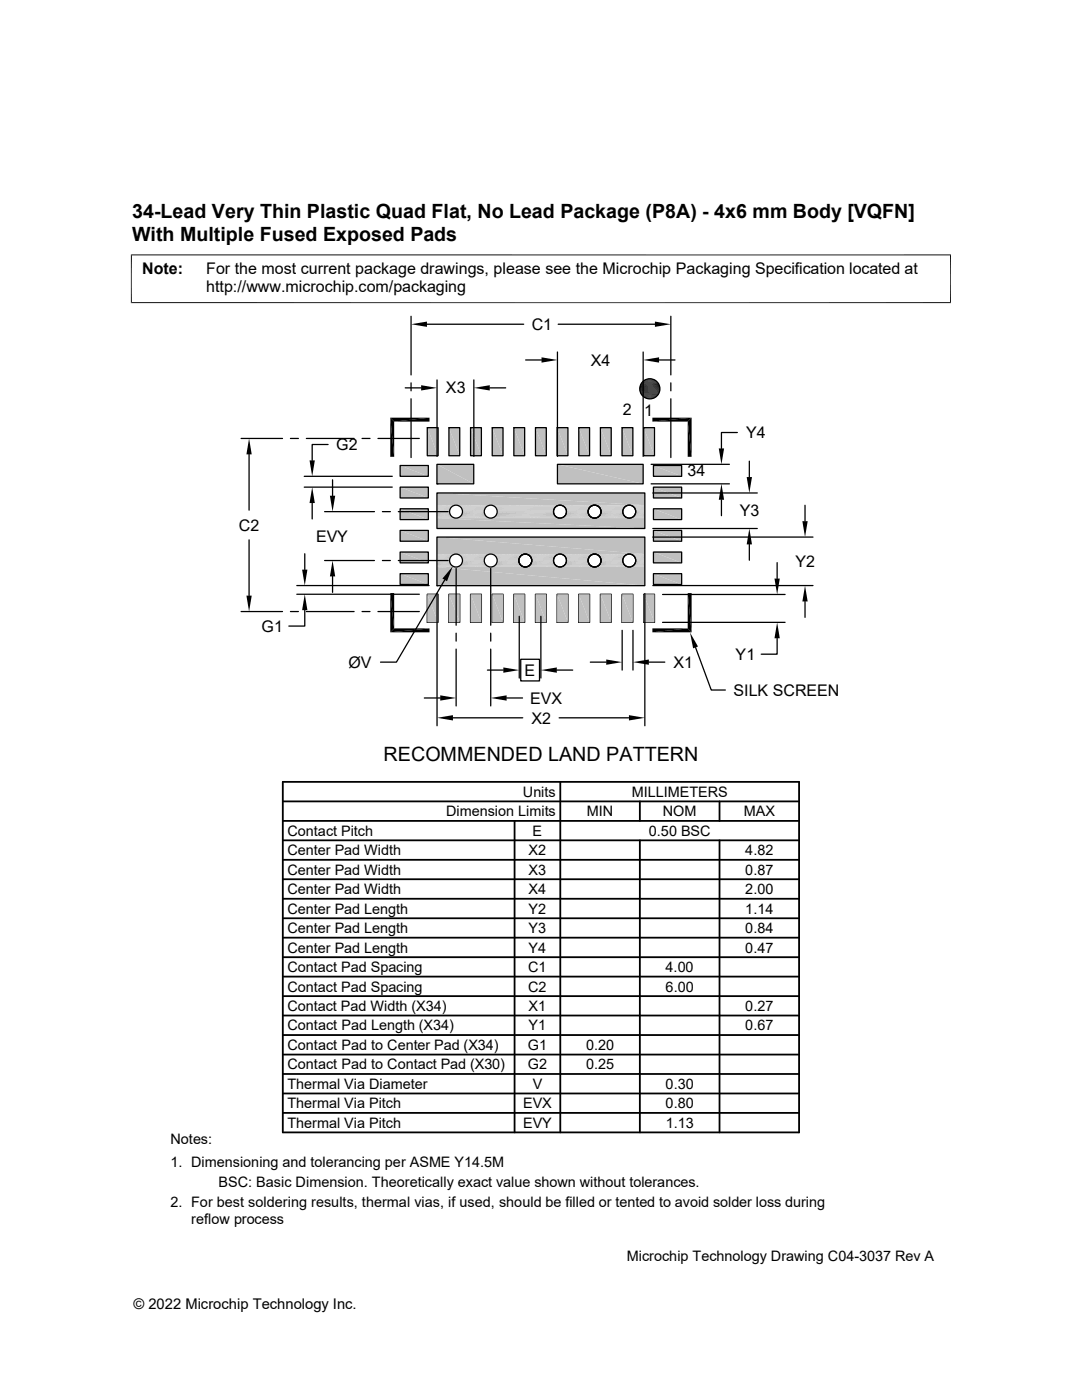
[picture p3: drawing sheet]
<svg xmlns="http://www.w3.org/2000/svg" width="216mm" height="279mm" viewBox="0 0 216 279" stroke-linecap="round" stroke-linejoin="round" font-family="sans-serif">
<g fill="none" stroke="#000" stroke-width=".25">
<path d="M85.3 118.6h2.1v5.6h-2.1zM89.6 118.6h2.1v5.6h-2.1zM93.9 118.6h2.2v5.6h-2.2zM98.2 118.6h2.2v5.6h-2.2zM102.5 118.6h2.2v5.6h-2.2zM106.8 118.6h2.2v5.6h-2.2zM111.2 118.6h2.1v5.6h-2.1zM115.5 118.6h2.1v5.6h-2.1zM119.8 118.6h2.2v5.6h-2.2zM124.1 118.6h2.2v5.6h-2.2zM128.4 118.6h2.2v5.6h-2.2zM85.3 124.2h.1"/>
<path d="M89.6 124.2h.1M93.9 124.2h.1M98.2 124.2h.1M102.5 124.2h.1M106.8 124.2h.1M111.2 124.2h.1M115.5 124.2h.1M119.8 124.2h.1M124.1 124.2h.1M128.4 124.2h.1"/>
</g>
<g fill="#c0c0c0">
<path d="M128.4 85.3l2.2 5.7h-2.2z"/>
<path d="M128.4 85.3h2.2v5.7z"/>
<path d="M124.1 85.3l2.2 5.7h-2.2z"/>
<path d="M124.1 85.3h2.2v5.7z"/>
<path d="M119.8 85.3l2.2 5.7h-2.2z"/>
<path d="M119.8 85.3h2.2v5.7z"/>
<path d="M115.5 85.3l2.1 5.7h-2.1z"/>
<path d="M115.5 85.3h2.1v5.7z"/>
<path d="M111.2 85.3l2.1 5.7h-2.1z"/>
<path d="M111.2 85.3h2.1v5.7z"/>
<path d="M106.8 85.3l2.2 5.7h-2.2z"/>
<path d="M106.8 85.3h2.2v5.7z"/>
<path d="M102.5 85.3l2.2 5.7h-2.2z"/>
<path d="M102.5 85.3h2.2v5.7z"/>
<path d="M98.2 85.3l2.2 5.7h-2.2z"/>
<path d="M98.2 85.3h2.2v5.7z"/>
<path d="M93.9 85.3l2.2 5.7h-2.2z"/>
<path d="M93.9 85.3h2.2v5.7z"/>
<path d="M89.6 85.3l2.1 5.7h-2.1z"/>
<path d="M89.6 85.3h2.1v5.7z"/>
<path d="M85.3 85.3l2.1 5.7h-2.1z"/>
<path d="M85.3 85.3h2.1v5.7z"/>
<path d="M130.4 92.9l5.6 2.2h-5.6z"/>
<path d="M130.4 92.9h5.6v2.2z"/>
<path d="M79.8 92.9l5.7 2.2h-5.7z"/>
<path d="M79.8 92.9h5.7v2.2z"/>
<path d="M111.2 92.7l17.1 3.9h-17.1z"/>
<path d="M111.2 92.7h17.1v3.9z"/>
<path d="M87.2 92.7l7.3 3.9h-7.3z"/>
<path d="M87.2 92.7h7.3v3.9z"/>
<path d="M130.4 97.2l5.6 2.2h-5.6z"/>
<path d="M130.4 97.2h5.6v2.2z"/>
<path d="M79.8 97.2l5.7 2.2h-5.7z"/>
<path d="M79.8 97.2h5.7v2.2z"/>
<path d="M87.2 98.4l41.5 2.4h-41.5z"/>
<path d="M87.2 98.4h41.5v2.4z"/>
</g>
<g fill="none" stroke="#c0c0c0" stroke-width=".2">
<path d="M87.2 100.8h3.7M87.2 100.9h3.4M87.2 101h3.2M87.2 101.2h3M87.2 101.3h2.8M91.1 100.8h6.7M91.4 100.9h6.2M91.6 101h5.7M91.8 101.2h5.3M91.9 101.3h5M98 100.8h13.6M98.3 100.9h13.1"/>
<path d="M98.5 101h12.6M98.7 101.2h12.3M98.9 101.3h11.9M111.8 100.8h6.7M112.1 100.9h6.2M112.3 101h5.8M112.5 101.2h5.4M112.7 101.3h5M118.8 100.8h6.6M119 100.9h6.2M119.2 101h5.8M119.4 101.2h5.4"/>
<path d="M119.6 101.3h5M125.7 100.8h3M125.9 100.9h2.8M126.1 101h2.6M126.3 101.2h2.4M126.5 101.3h2.2"/>
</g>
<path d="M87.2 101.5h2.7M92.1 101.5h4.7M99 101.5h11.6M112.8 101.5h4.7M119.7 101.5h4.8M126.7 101.5h2" fill="none" stroke="#c0c0c0" stroke-width=".21"/>
<g fill="#c0c0c0">
<path d="M126.8 101.6l1.9 .3h-1.9z"/>
<path d="M126.8 101.6h1.9v.3z"/>
</g>
<path d="M87.2 101.8h2.6M92.2 101.8h4.5M99.1 101.8h11.4M112.9 101.8h4.5M119.8 101.8h4.6" fill="none" stroke="#c0c0c0" stroke-width=".23"/>
<g fill="#c0c0c0">
<path d="M126.8 101.9l1.9 .2h-1.8z"/>
<path d="M126.8 101.9h1.9v.2z"/>
</g>
<path d="M87.2 102h2.5M92.3 102h4.3M99.2 102h11.3M113 102h4.4M119.9 102h4.4" fill="none" stroke="#c0c0c0" stroke-width=".23"/>
<g fill="#c0c0c0">
<path d="M126.9 102.1l1.8 .2h-1.9z"/>
<path d="M126.9 102.1h1.8v.2z"/>
</g>
<path d="M87.2 102.2h2.5M92.3 102.2h4.3M99.2 102.2h11.3M113 102.2h4.4M119.9 102.2h4.4" fill="none" stroke="#c0c0c0" stroke-width=".23"/>
<g fill="#c0c0c0">
<path d="M126.8 102.3l1.9 .3h-1.9z"/>
<path d="M126.8 102.3h1.9v.3z"/>
</g>
<path d="M87.2 102.5h2.6M92.2 102.5h4.5M99.1 102.5h11.4M112.9 102.5h4.5M119.8 102.5h4.6" fill="none" stroke="#c0c0c0" stroke-width=".23"/>
<path d="M126.7 102.7h2" fill="none" stroke="#c0c0c0" stroke-width=".21"/>
<path d="M126.8 102.6h1.9v.2z" fill="#c0c0c0"/>
<path d="M87.2 102.7h2.7M92.1 102.7h4.7M99 102.7h11.6M112.8 102.7h4.7M119.7 102.7h4.8" fill="none" stroke="#c0c0c0" stroke-width=".21"/>
<g fill="none" stroke="#c0c0c0" stroke-width=".2">
<path d="M87.2 102.9h2.8M87.2 103.1h3M87.2 103.2h3.2M87.2 103.3h3.4M87.2 103.4h3.7M91.1 103.4h6.7M91.4 103.3h6.2M91.6 103.2h5.7M91.8 103.1h5.3M91.9 102.9h5M98 103.4h13.6M98.3 103.3h13.1"/>
<path d="M98.5 103.2h12.6M98.7 103.1h12.3M98.9 102.9h11.9M111.8 103.4h6.7M112.1 103.3h6.2M112.3 103.2h5.8M112.5 103.1h5.4M112.7 102.9h5M118.8 103.4h6.6M119 103.3h6.2M119.2 103.2h5.8M119.4 103.1h5.4"/>
<path d="M119.6 102.9h5M125.7 103.4h3M125.9 103.3h2.8M126.1 103.2h2.6M126.3 103.1h2.4M126.5 102.9h2.2"/>
</g>
<g fill="#c0c0c0">
<path d="M130.4 101.5l5.6 2.2h-5.6z"/>
<path d="M130.4 101.5h5.6v2.2z"/>
<path d="M79.8 101.5l5.7 2.2h-5.7z"/>
<path d="M79.8 101.5h5.7v2.2z"/>
<path d="M87.2 103.4l41.5 2.1h-41.5z"/>
<path d="M87.2 103.4h41.5v2.1z"/>
<path d="M130.4 105.9l5.6 2.1h-5.6z"/>
<path d="M130.4 105.9h5.6v2.1z"/>
<path d="M79.8 105.9l5.7 2.1h-5.7z"/>
<path d="M79.8 105.9h5.7v2.1z"/>
<path d="M87.2 107.2l41.5 3.4h-41.5z"/>
<path d="M87.2 107.2h41.5v3.4z"/>
</g>
<g fill="none" stroke="#c0c0c0" stroke-width=".2">
<path d="M87.2 110.6h3.7M87.2 110.7h3.4M87.2 110.8h3.2M87.2 110.9h3M87.2 111.1h2.8M91.1 110.6h6.7M91.4 110.7h6.2M91.6 110.8h5.7M91.8 110.9h5.3M91.9 111.1h5M98 110.6h6.7M98.3 110.7h6.2"/>
<path d="M98.5 110.8h5.7M98.7 110.9h5.3M98.9 111.1h5M104.9 110.6h6.7M105.2 110.7h6.2M105.4 110.8h5.7M105.6 110.9h5.4M105.8 111.1h5M111.8 110.6h6.7M112.1 110.7h6.2M112.3 110.8h5.8M112.5 110.9h5.4"/>
<path d="M112.7 111.1h5M118.8 110.6h6.6M119 110.7h6.2M119.2 110.8h5.8M119.4 110.9h5.4M119.6 111.1h5M125.7 110.6h3M125.9 110.7h2.8M126.1 110.8h2.6M126.3 110.9h2.4M126.5 111.1h2.2"/>
</g>
<path d="M87.2 111.3h2.7M92.1 111.3h4.7M99 111.3h4.7M105.9 111.3h4.7M112.8 111.3h4.7M119.7 111.3h4.8M126.7 111.3h2" fill="none" stroke="#c0c0c0" stroke-width=".21"/>
<g fill="#c0c0c0">
<path d="M126.8 111.4l1.9 .2h-1.9z"/>
<path d="M126.8 111.4h1.9v.2z"/>
</g>
<path d="M87.2 111.5h2.6M92.2 111.5h4.5M99.1 111.5h4.5M106 111.5h4.5M112.9 111.5h4.5M119.8 111.5h4.6" fill="none" stroke="#c0c0c0" stroke-width=".23"/>
<g fill="#c0c0c0">
<path d="M126.8 111.6l1.9 .3h-1.8z"/>
<path d="M126.8 111.6h1.9v.3z"/>
</g>
<path d="M87.2 111.7h2.5M92.3 111.7h4.3M99.2 111.7h4.3M106.1 111.7h4.4M113 111.7h4.4M119.9 111.7h4.4" fill="none" stroke="#c0c0c0" stroke-width=".23"/>
<g fill="#c0c0c0">
<path d="M126.9 111.9l1.8 .2h-1.9z"/>
<path d="M126.9 111.9h1.8v.2z"/>
</g>
<path d="M87.2 112h2.5M92.3 112h4.3M99.2 112h4.3M106.1 112h4.4M113 112h4.4M119.9 112h4.4" fill="none" stroke="#c0c0c0" stroke-width=".25"/>
<g fill="#c0c0c0">
<path d="M130.4 110.2l5.6 2.1h-5.6z"/>
<path d="M130.4 110.2h5.6v2.1z"/>
<path d="M79.8 110.2l5.7 2.1h-5.7z"/>
<path d="M79.8 110.2h5.7v2.1z"/>
<path d="M126.8 112.1l1.9 .2h-1.9z"/>
<path d="M126.8 112.1h1.9v.2z"/>
</g>
<path d="M87.2 112.2h2.6M92.2 112.2h4.5M99.1 112.2h4.5M106 112.2h4.5M112.9 112.2h4.5M119.8 112.2h4.6M126.7 112.4h2" fill="none" stroke="#c0c0c0" stroke-width=".21"/>
<path d="M126.8 112.3h1.9v.2z" fill="#c0c0c0"/>
<g fill="none" stroke="#c0c0c0" stroke-width=".21">
<path d="M87.2 112.4h2.7M87.2 112.6h2.8M91.9 112.6h5M92.1 112.4h4.7M98.9 112.6h5M99 112.4h4.7M105.8 112.6h5M105.9 112.4h4.7M112.7 112.6h5M112.8 112.4h4.7M119.6 112.6h5M119.7 112.4h4.8"/>
<path d="M126.5 112.6h2.2"/>
</g>
<g fill="none" stroke="#c0c0c0" stroke-width=".2">
<path d="M87.2 112.8h3M87.2 113h3.2M87.2 113.1h3.4M87.2 113.1h3.7M91.1 113.1h6.7M91.4 113.1h6.2M91.6 113h5.7M91.8 112.8h5.3M98 113.1h6.7M98.3 113.1h6.2M98.5 113h5.7M98.7 112.8h5.3"/>
<path d="M104.9 113.1h6.7M105.2 113.1h6.2M105.4 113h5.7M105.6 112.8h5.4M111.8 113.1h6.7M112.1 113.1h6.2M112.3 113h5.8M112.5 112.8h5.4M118.8 113.1h6.6M119 113.1h6.2M119.2 113h5.8M119.4 112.8h5.4"/>
<path d="M125.7 113.1h3M125.9 113.1h2.8M126.1 113h2.6M126.3 112.8h2.4"/>
</g>
<g fill="#c0c0c0">
<path d="M130.4 114.5l5.6 2.1h-5.6z"/>
<path d="M130.4 114.5h5.6v2.1z"/>
<path d="M79.8 114.5l5.7 2.1h-5.7z"/>
<path d="M79.8 114.5h5.7v2.1z"/>
<path d="M87.2 113.2l41.5 3.7h-41.5z"/>
<path d="M87.2 113.2h41.5v3.7z"/>
<path d="M128.4 118.6l2.2 5.6h-2.2z"/>
<path d="M128.4 118.6h2.2v5.6z"/>
<path d="M124.1 118.6l2.2 5.6h-2.2z"/>
<path d="M124.1 118.6h2.2v5.6z"/>
<path d="M119.8 118.6l2.2 5.6h-2.2z"/>
<path d="M119.8 118.6h2.2v5.6z"/>
<path d="M115.5 118.6l2.1 5.6h-2.1z"/>
<path d="M115.5 118.6h2.1v5.6z"/>
<path d="M111.2 118.6l2.1 5.6h-2.1z"/>
<path d="M111.2 118.6h2.1v5.6z"/>
<path d="M106.8 118.6l2.2 5.6h-2.2z"/>
<path d="M106.8 118.6h2.2v5.6z"/>
<path d="M102.5 118.6l2.2 5.6h-2.2z"/>
<path d="M102.5 118.6h2.2v5.6z"/>
<path d="M98.2 118.6l2.2 5.6h-2.2z"/>
<path d="M98.2 118.6h2.2v5.6z"/>
<path d="M93.9 118.6l2.2 5.6h-2.2z"/>
<path d="M93.9 118.6h2.2v5.6z"/>
<path d="M89.6 118.6l2.1 5.6h-2.1z"/>
<path d="M89.6 118.6h2.1v5.6z"/>
<path d="M85.3 118.6l2.1 5.6h-2.1z"/>
<path d="M85.3 118.6h2.1v5.6z"/>
</g>
<g fill="none" stroke="#000" stroke-width=".25">
<path d="M80.9 77.4h3.1M82 63.1v11.7M82 76.4v1.6M82 79.6v11.7M85.2 64.7h19.3M87.2 75.8v15.3M94.6 75.8v15.3M97.7 77.4h3.2M104.9 71.8h3.2M111.2 70.3v20.8M111.4 64.7h19.3M128.3 70.3v20.8"/>
<path d="M131.5 71.8h3.2M133.9 63.1v11.7M133.9 76.4v1.6M133.9 79.6v11.7M48.1 87.5h8.3M49.7 90.7v11.1M58 87.5h1.5M60.7 97.2h17.6M60.7 95.1h17.6M61.1 87.5h9.6M65.5 88.7h-3.2v3.2M66.4 95.8v3.1"/>
<path d="M72.2 87.5h1.6M75.4 87.5h8.3M79.8 97.2h5.7v2.2h-5.7zM79.8 92.9h5.7v2.2h-5.7zM85.3 85.3h2.1v5.7h-2.1zM85.3 85.3h.1M87.2 98.4h41.5v7.1h-41.5zM87.2 92.7h7.3v3.9h-7.3zM87.2 96.6h.1M89.6 85.3h2.1v5.7h-2.1zM89.6 85.3h.1M93.9 85.3h2.2v5.7h-2.2z"/>
<path d="M93.9 85.3h.1M98.2 85.3h2.2v5.7h-2.2zM98.2 85.3h.1M102.5 85.3h2.2v5.7h-2.2zM102.5 85.3h.1M106.8 85.3h2.2v5.7h-2.2zM106.8 85.3h.1M111.2 85.3h2.1v5.7h-2.1zM111.2 85.3h.1M111.2 92.7h17.1v3.9h-17.1zM115.5 85.3h2.1v5.7h-2.1zM115.5 85.3h.1"/>
<path d="M119.8 85.3h2.2v5.7h-2.2zM119.8 85.3h.1M124.1 85.3h2.2v5.7h-2.2zM124.1 85.3h.1M128.4 85.3h2.2v5.7h-2.2zM128.4 85.3h.1M129.9 96.6h15.6M129.9 92.7h15.6M130.3 98.4h20.8M130.4 97.2h5.6v2.2h-5.6zM130.4 92.9h5.6v2.2h-5.6zM144 99.7v3.2"/>
<path d="M147.1 86.3h-3.1v3.2M149.5 92v3.2M49.7 107.7v11.2M59.2 118.6h24.5M59.2 116.9h26.4M60.8 110.5v3.2M62.3 100.4v3.2M64.8 102.1h9.9M64.8 111.9h9.9M66.4 115v3.2M76.3 102.1h1.6M76.3 111.9h1.6"/>
<path d="M79.5 102.1h9.9M79.5 111.9h9.9M79.8 114.5h5.7v2.1h-5.7zM79.8 110.2h5.7v2.1h-5.7zM79.8 105.9h5.7v2.1h-5.7zM79.8 101.5h5.7v2.2h-5.7zM87.2 107.2h41.5v9.7h-41.5zM87.2 116.9h.1M87.2 118.4v26.4M88.8 115.7l-9.7 16.4h-3.2M91 113.5v11.3M97.9 113.5v11.3"/>
<path d="M128.7 118.4v26.4M130.3 116.9h31.9M130.3 107.2h31.9M130.3 105.5h20.8M130.4 114.5h5.6v2.1h-5.6zM130.4 110.2h5.6v2.1h-5.6zM130.4 105.9h5.6v2.1h-5.6zM130.4 101.5h5.6v2.2h-5.6zM132.2 118.6h24.5M149.5 108.6v3.2M155.1 112.3v3.2M160.6 100.8v3.2"/>
<path d="M48.1 122h8.3M58 122h1.5M60.8 121.8v3.1h-3.2M61.1 122h9.6M72.2 122h1.6M75.4 122h8.3M84.7 139.3h3.1M91 126.4v1.6M91 129.5v11.4M97.3 133.7h3.1M97.9 126.4v1.6M97.9 129.5v11.4"/>
<path d="M101.1 139.3h3.2M103.6 123v12.3M103.9 131.6h3.8v4.3h-3.8zM107.9 123v12.3M111.1 133.7h3.2M117.8 132.1h3.2M124.1 125.8v7.9M126.3 125.8v7.9M129.5 132.1h3.2M132.2 124.2h24.5M138.8 129.2l3.1 8.5h2.8M155.1 127.4v3.2h-3.2"/>
<path d="M160.6 120v3.2M90.4 143.3h13.9M111.6 143.3h13.9"/>
<circle cx="129.7" cy="77.6" r="2.01"/>
<circle cx="91" cy="102.1" r="1.29"/>
<circle cx="91" cy="111.9" r="1.29"/>
<circle cx="97.9" cy="102.1" r="1.29"/>
<circle cx="97.9" cy="111.9" r="1.29"/>
<circle cx="104.8" cy="111.9" r="1.29"/>
<circle cx="111.7" cy="111.9" r="1.29"/>
<circle cx="111.7" cy="102.1" r="1.29"/>
<circle cx="118.6" cy="102.1" r="1.29"/>
<circle cx="118.6" cy="111.9" r="1.29"/>
<circle cx="125.6" cy="102.1" r="1.29"/>
<circle cx="125.6" cy="111.9" r="1.29"/>
</g>
<g fill="none" stroke="#000" stroke-width=".36">
<path d="M56.4 159.9h103M56.4 156h103v70h-103zM111.8 156v70M127.7 159.9v3.9M143.6 159.9v3.9M56.4 163.8h103M56.4 171.6h103M56.4 167.7h103M56.4 175.5h103M56.4 179.4h103M102.7 163.8v62.2M127.7 167.7v58.3"/>
<path d="M143.6 167.7v58.3M56.4 198.8h103M56.4 194.9h103M56.4 183.3h103M56.4 187.1h103M56.4 191h103M56.4 202.7h103M56.4 214.3h103M56.4 206.6h103M56.4 218.2h103M56.4 210.5h103M56.4 222.1h103"/>
</g>
<g fill="#000">
<path d="M84 76.9l3.2 .5-3.2 .5zM82 64.7l3.2-.5v1zM94.6 77.4l3.1-.5v1zM108.1 71.3l3.1 .5-3.1 .6zM128.7 79.4l1.8 .1zM128.8 75.8h1.9zM128.8 79.5h1.5zM128.8 79.5h1.7zM128.8 75.8h1.7zM129 75.7l1.5 .1zM129 79.5l1.1 .1zM129 79.5h1.3z"/>
<path d="M129 75.7h1.3zM129.2 75.6l1.1 .1zM129.2 79.6h.7zM129.2 79.6h.9zM129.2 75.6h.9zM129.4 75.6h.7zM129.4 79.6h.5zM129.4 75.6h.5zM130.7 64.2l3.2 .5-3.2 .5zM128.3 71.8l3.2-.5v1.1zM49.7 87.5l.5 3.2h-1zM61.8 91.9h1l-.5 3.2z"/>
<path d="M65.8 98.9h1.1l-.5 3.2zM77.9 83.4l.8 7.8h-.8zM77.9 83.4l.8 .7v7.1zM78.7 84.1l7-.7v.7zM77.9 83.4h7.8l-7 .7zM130.2 83.4h7.8l-7.8 .7zM130.2 84.1l7.8-.7-.8 .7zM137.2 84.1l.8 7.1h-.8zM137.2 84.1l.8-.7v7.8zM144 96.6l.5 3.1h-1.1zM143.4 89.5h1.1l-.5 3.2zM149 95.2h1.1l-.6 3.2z"/>
<path d="M49.2 118.9h1l-.5 3.1zM60.3 113.7h1l-.5 3.2zM62.3 97.2l.5 3.2h-1zM66.4 111.9l.5 3.1h-1.1zM90.4 113l-1.2 3-.9-.5zM149.5 105.5l.6 3.1h-1.1zM154.5 115.5h1.1l-.5 3.1zM160.1 104h1.1l-.6 3.2zM60.8 118.6l.5 3.2h-1zM77.9 118.4l.8 7-.8 .8zM77.9 118.4h.8v7zM77.9 126.2l7.8-.8v.8z"/>
<path d="M77.9 126.2l.8-.8h7zM87.8 138.8l3.2 .5-3.2 .5zM100.4 133.2l3.2 .5-3.2 .6zM97.9 139.3l3.2-.5v1zM107.9 133.7l3.2-.5v1.1zM121 131.6l3.1 .5-3.1 .6zM126.3 132.1l3.2-.5v1.1zM130.2 125.4h7l-7 .8zM130.2 126.2l7-.8 .8 .8zM137.2 118.4l.8 7.8-.8-.8zM137.2 118.4h.8v7.8zM137.7 126.2l1.6 2.8-1 .4z"/>
<path d="M155.1 124.2l.5 3.2h-1.1zM160.6 116.9l.6 3.1h-1.1zM87.2 143.3l3.2-.6v1.1zM125.5 142.7l3.2 .6-3.2 .5z"/>
</g>
<g fill="none" stroke="#000" stroke-width=".2">
<path d="M26.1 50.9h163.7M26.2 50.8v9.7M189.7 50.8v9.7M26.1 60.4h163.7M127.6 77.5h4.1M127.6 77.7h4.1M127.6 77.9h4.1M127.6 77.3h4.1M127.7 77.1h4M127.7 78.1h4M127.7 76.9h3.9M127.7 78.3h3.9"/>
<path d="M127.8 76.8h3.8M127.8 78.4h3.8M127.8 78.6h3.6M127.8 76.6h3.6M128 76.4h3.4M128 78.8h3.4M128.1 78.9h3.2M128.1 76.3h3.2M128.2 76.1h2.9M128.2 79.1h2.9M128.3 79.2h2.7M128.3 76h2.7"/>
<path d="M128.5 75.9h2.3M128.5 79.3h2.3M128.7 79.4h2M128.7 75.8h2"/>
</g>
<g font-size="3.9">
<text x="26.4" y="43.5">34-Lead Very Thin Plastic Quad Flat, No Lead Package (P8A) - 4x6 mm Body [VQFN]</text>
<text x="26.4" y="48">With Multiple Fused Exposed Pads</text>
<text x="76.5" y="151.9">RECOMMENDED LAND PATTERN</text>
</g>
<g font-size="3.2">
<text x="28.4" y="54.6">Note:</text>
<text x="41.1" y="58.3">http://www.microchip.com/packaging</text>
<text x="41.1" y="54.6">For the most current package drawings, please see the Microchip Packaging Specification located at</text>
<text x="106.1" y="65.8">C1</text>
<text x="117.9" y="73">X4</text>
<text x="89" y="78.5">X3</text>
<text x="124.3" y="82.9">2</text>
<text x="128.5" y="83">1</text>
<text x="67.1" y="89.8">G2</text>
<text x="148.9" y="87.5">Y4</text>
<text x="137.2" y="95.1">34</text>
<text x="47.7" y="105.9">C2</text>
<text x="147.6" y="103">Y3</text>
<text x="63.1" y="108.1">EVY</text>
<text x="158.7" y="113.2">Y2</text>
<text x="52.2" y="126.1">G1</text>
<text x="146.8" y="131.7">Y1</text>
<text x="69.6" y="133.2">ØV</text>
<text x="104.7" y="134.9">E</text>
<text x="134.4" y="133.3">X1</text>
<text x="105.8" y="140.4">EVX</text>
<text x="146.4" y="138.9">SILK SCREEN</text>
<text x="106.1" y="144.4">X2</text>
</g>
<g font-size="2.9">
<text x="104.3" y="159">Units</text>
<text x="126" y="159">MILLIMETERS</text>
<text x="57.3" y="166.8">Contact Pitch</text>
<text x="89" y="162.9">Dimension Limits</text>
<text x="106.3" y="166.8">E</text>
<text x="117.1" y="162.9">MIN</text>
<text x="129.5" y="166.8">0.50 BSC</text>
<text x="132.3" y="162.9">NOM</text>
<text x="148.4" y="162.9">MAX</text>
<text x="57.3" y="170.7">Center Pad Width</text>
<text x="105.5" y="170.7">X2</text>
<text x="148.7" y="170.7">4.82</text>
<text x="57.3" y="174.6">Center Pad Width</text>
<text x="57.3" y="178.5">Center Pad Width</text>
<text x="105.5" y="174.5">X3</text>
<text x="105.5" y="178.5">X4</text>
<text x="148.7" y="174.6">0.87</text>
<text x="148.7" y="178.5">2.00</text>
<text x="57.3" y="182.3">Center Pad Length</text>
<text x="105.5" y="182.4">Y2</text>
<text x="148.7" y="182.3">1.14</text>
<text x="57.3" y="186.2">Center Pad Length</text>
<text x="57.3" y="190.1">Center Pad Length</text>
<text x="105.5" y="190.1">Y4</text>
<text x="105.5" y="186.2">Y3</text>
<text x="148.7" y="190.1">0.47</text>
<text x="148.7" y="186.2">0.84</text>
<text x="57.3" y="197.9">Contact Pad Spacing</text>
<text x="57.3" y="194">Contact Pad Spacing</text>
<text x="105.4" y="197.9">C2</text>
<text x="105.4" y="194">C1</text>
<text x="132.8" y="194">4.00</text>
<text x="132.8" y="197.9">6.00</text>
<text x="57.3" y="201.8">Contact Pad Width (X34)</text>
<text x="105.5" y="201.8">X1</text>
<text x="148.7" y="201.8">0.27</text>
<text x="57.3" y="205.7">Contact Pad Length (X34)</text>
<text x="57.3" y="209.5">Contact Pad to Center Pad (X34)</text>
<text x="105.3" y="209.5">G1</text>
<text x="105.5" y="205.7">Y1</text>
<text x="116.9" y="209.5">0.20</text>
<text x="148.7" y="205.7">0.67</text>
<text x="57.3" y="213.4">Contact Pad to Contact Pad (X30)</text>
<text x="105.3" y="213.4">G2</text>
<text x="116.9" y="213.4">0.25</text>
<text x="57.3" y="217.3">Thermal Via Diameter</text>
<text x="57.3" y="221.2">Thermal Via Pitch</text>
<text x="104.4" y="221.2">EVX</text>
<text x="106.3" y="217.3">V</text>
<text x="132.8" y="217.3">0.30</text>
<text x="132.8" y="221.2">0.80</text>
<text x="57.3" y="225.1">Thermal Via Pitch</text>
<text x="104.4" y="225.1">EVY</text>
<text x="132.8" y="225.1">1.13</text>
<text x="34" y="228.3">Notes:</text>
<text x="34" y="232.9">1. Dimensioning and tolerancing per ASME Y14.5M</text>
<text x="43.6" y="236.9">BSC: Basic Dimension. Theoretically exact value shown without tolerances.</text>
<text x="34" y="241">2. For best soldering results, thermal vias, if used, should be filled or tented to avoid solder loss during</text>
<text x="38.1" y="244.3">reflow process</text>
<text x="125.1" y="251.7">Microchip Technology Drawing C04-3037 Rev A</text>
<text x="26.6" y="261.3">© 2022 Microchip Technology Inc.</text>
</g>
</svg>
